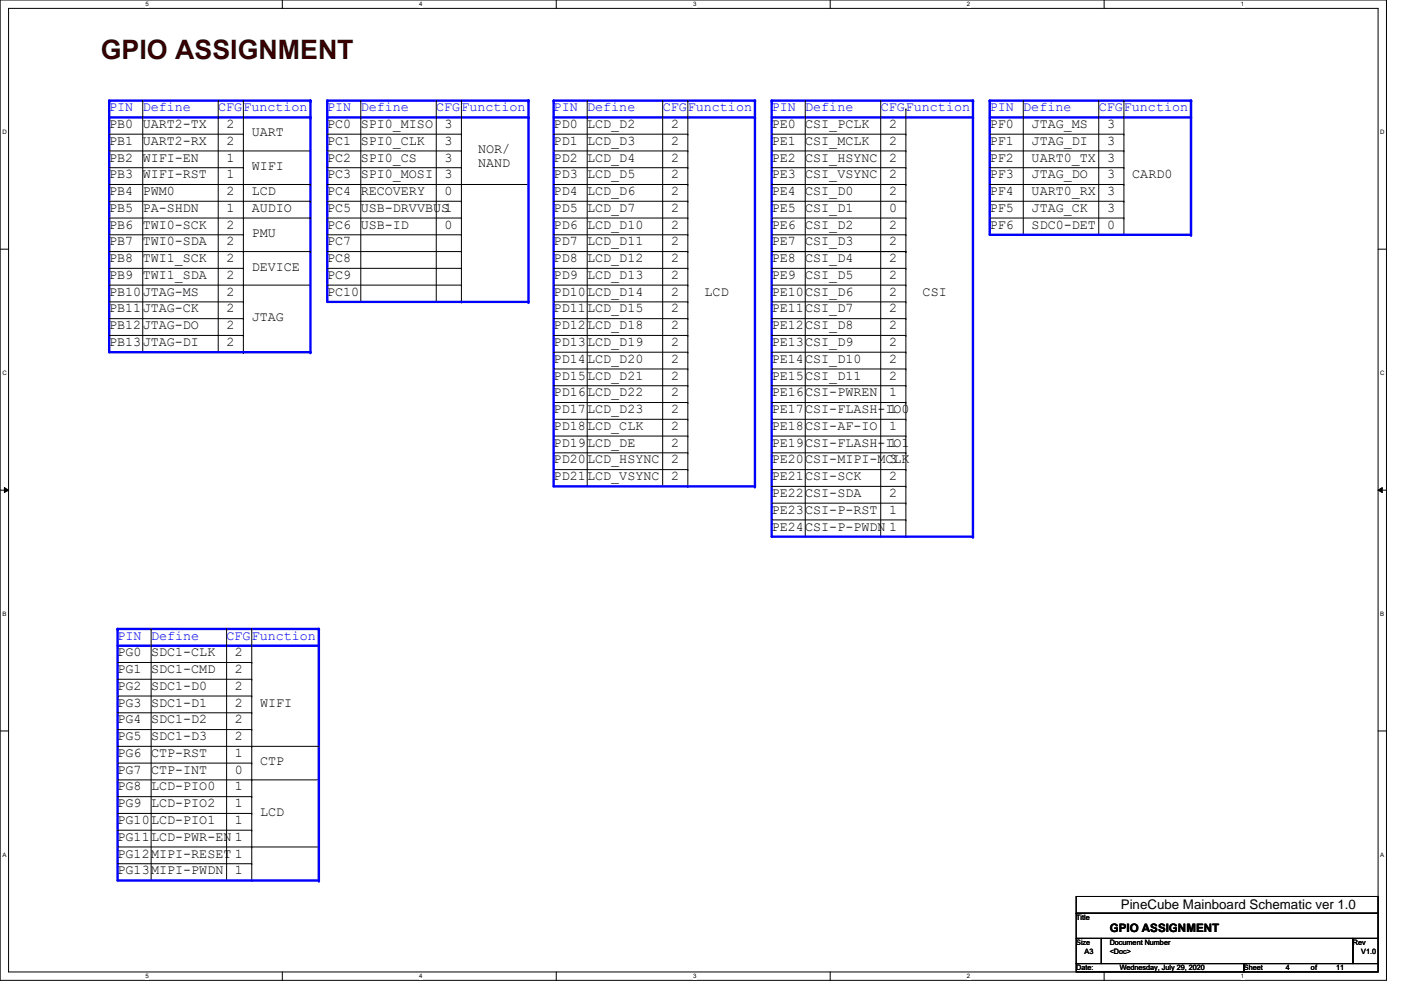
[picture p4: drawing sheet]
<svg xmlns="http://www.w3.org/2000/svg" width="297mm" height="210mm" viewBox="0 0 297 210" stroke-linecap="round" stroke-linejoin="round" font-family="sans-serif">
<path d="M0 0h294v207.9h-294zM1.8 1.8h290.4v204.3h-290.4z" fill="none" stroke="#000" stroke-width=".21"/>
<g fill="#fff">
<path d="M30.8 .2h.7v1.4h-.7z"/>
<path d="M30.8 206.2h.7v1.4h-.7z"/>
</g>
<path d="M59.9 0v1.8M59.9 206.1v1.8" fill="none" stroke="#000" stroke-width=".21"/>
<g fill="#fff">
<path d="M88.9 .2h.6v1.4h-.6z"/>
<path d="M88.9 206.2h.6v1.4h-.6z"/>
</g>
<path d="M117.9 0v1.8M117.9 206.1v1.8" fill="none" stroke="#000" stroke-width=".21"/>
<g fill="#fff">
<path d="M146.9 .2h.7v1.4h-.7z"/>
<path d="M146.9 206.2h.7v1.4h-.7z"/>
</g>
<path d="M176 0v1.8M176 206.1v1.8" fill="none" stroke="#000" stroke-width=".21"/>
<g fill="#fff">
<path d="M205 .2h.7v1.4h-.7z"/>
<path d="M205 206.2h.7v1.4h-.7z"/>
</g>
<path d="M234.1 0v1.8M234.1 206.1v1.8" fill="none" stroke="#000" stroke-width=".21"/>
<g fill="#fff">
<path d="M263.1 .2h.7v1.4h-.7z"/>
<path d="M263.1 206.2h.7v1.4h-.7z"/>
<path d="M.5 27.3h.9v1.4h-.9z"/>
<path d="M292.6 27.3h.9v1.4h-.9z"/>
<path d="M.5 78.4h.9v1.4h-.9z"/>
<path d="M292.6 78.4h.9v1.4h-.9z"/>
</g>
<path d="M0 52.8h1.8M292.2 52.8h1.8" fill="none" stroke="#000" stroke-width=".21"/>
<g fill="#fff">
<path d="M.5 129.5h.8v1.4h-.8z"/>
<path d="M292.6 129.5h.9v1.4h-.9z"/>
</g>
<path d="M0 103.9h1.8M.9 103.4l.9 .5-.9 .5zM292.2 103.9l.9-.5v1zM292.2 103.9h1.8" fill="none" stroke="#000" stroke-width=".21"/>
<path d="M.9 103.4l.9 .5-.9 .5zM292.2 103.9l.9-.5v1z" fill="#000"/>
<g fill="#fff">
<path d="M.5 180.5h.8v1.4h-.8z"/>
<path d="M292.6 180.5h.9v1.4h-.9z"/>
</g>
<path d="M51.6 32h14.2M65.8 32h.1M209.8 42.7h28.5M238.3 42.7h.1M51.6 60.5h14.2M65.8 60.5h.1M0 155h1.8M292.2 155h1.8" fill="none" stroke="#000" stroke-width=".21"/>
<path d="M209.8 21.3h42.7" fill="none" stroke="#00f" stroke-width=".51"/>
<circle cx="252.5" cy="21.3" r=".25" fill="#00f"/>
<path d="M209.8 21.3v28.5" fill="none" stroke="#00f" stroke-width=".51"/>
<circle cx="209.8" cy="21.3" r=".25" fill="#00f"/>
<path d="M209.8 24.9h42.7" fill="none" stroke="#00f" stroke-width=".51"/>
<circle cx="252.5" cy="24.9" r=".25" fill="#00f"/>
<path d="M252.5 21.3v28.5" fill="none" stroke="#00f" stroke-width=".51"/>
<circle cx="252.5" cy="21.3" r=".25" fill="#00f"/>
<g fill="none" stroke="#000" stroke-width=".21">
<path d="M209.8 28.4h28.5M209.8 32h28.5M209.8 35.6h28.5M209.8 39.1h28.5M217 21.3h.1M217 21.3v28.5M233 21.3h.1M233 21.3v28.5M238.3 21.3h.1M238.3 28.4h.1M238.3 32h.1M238.3 35.6h.1"/>
<path d="M238.3 39.1h.1M238.3 21.3v28.5M209.8 46.2h28.5M238.3 46.2h.1"/>
</g>
<path d="M209.8 49.8h42.7" fill="none" stroke="#00f" stroke-width=".51"/>
<circle cx="252.5" cy="49.8" r=".25" fill="#00f"/>
<path d="M23.2 21.3h42.6" fill="none" stroke="#00f" stroke-width=".51"/>
<circle cx="65.8" cy="21.3" r=".25" fill="#00f"/>
<path d="M23.2 21.3v53.4" fill="none" stroke="#00f" stroke-width=".51"/>
<circle cx="23.2" cy="21.3" r=".25" fill="#00f"/>
<path d="M23.2 24.9h42.6" fill="none" stroke="#00f" stroke-width=".51"/>
<circle cx="65.8" cy="24.9" r=".25" fill="#00f"/>
<path d="M65.8 21.3v53.4" fill="none" stroke="#00f" stroke-width=".51"/>
<circle cx="65.8" cy="21.3" r=".25" fill="#00f"/>
<g fill="none" stroke="#000" stroke-width=".21">
<path d="M23.2 28.4h28.4M23.2 32h28.4M23.2 35.6h28.4M23.2 39.1h28.4M30.3 21.3h.1M30.3 21.3v53.4M46.3 21.3h.1M46.3 21.3v53.4M51.6 21.3h.1M51.6 28.4h.1M51.6 32h.1M51.6 35.6h.1"/>
<path d="M51.6 39.1h.1M51.6 21.3v53.4M23.2 42.7h28.4M23.2 46.2h28.4M23.2 49.8h28.4M23.2 53.3h28.4M23.2 56.9h28.4M51.6 42.7h.1M51.6 46.2h.1M51.6 49.8h.1M51.6 53.3h.1M51.6 56.9h.1"/>
<path d="M23.2 74.7h28.4M51.6 74.7h.1"/>
</g>
<path d="M23.2 74.7h42.6" fill="none" stroke="#00f" stroke-width=".51"/>
<circle cx="65.8" cy="74.7" r=".25" fill="#00f"/>
<g fill="none" stroke="#000" stroke-width=".21">
<path d="M51.6 39.1h14.2M65.8 39.1h.1M97.8 39.1h14.3M112.1 39.1h.1M51.6 53.3h14.2M51.6 46.2h14.2M51.6 42.7h14.2M65.8 53.3h.1M65.8 46.2h.1M65.8 42.7h.1M163.6 53.3h28.5M192.1 53.3h.1"/>
<path d="M23.2 64h28.4M23.2 67.6h28.4M23.2 71.1h28.4M23.2 60.5h28.4M51.6 64h.1M51.6 67.6h.1M51.6 71.1h.1M51.6 60.5h.1M117.4 85.3h28.4M117.4 88.9h28.4M117.4 92.5h28.4M117.4 96h28.4"/>
<path d="M117.4 99.6h28.4M145.8 85.3h.1M145.8 88.9h.1M145.8 92.5h.1M145.8 96h.1M145.8 99.6h.1M163.6 88.9h28.5M163.6 92.5h28.5M192.1 92.5h.1M192.1 88.9h.1M117.4 103.1h28.4M145.8 103.1h.1"/>
</g>
<path d="M163.6 21.3h42.7" fill="none" stroke="#00f" stroke-width=".51"/>
<circle cx="206.3" cy="21.3" r=".25" fill="#00f"/>
<path d="M163.6 21.3v92.5" fill="none" stroke="#00f" stroke-width=".51"/>
<circle cx="163.6" cy="21.3" r=".25" fill="#00f"/>
<path d="M163.6 24.9h42.7" fill="none" stroke="#00f" stroke-width=".51"/>
<circle cx="206.3" cy="24.9" r=".25" fill="#00f"/>
<path d="M206.3 21.3v92.5" fill="none" stroke="#00f" stroke-width=".51"/>
<circle cx="206.3" cy="21.3" r=".25" fill="#00f"/>
<g fill="none" stroke="#000" stroke-width=".21">
<path d="M163.6 28.4h28.5M163.6 32h28.5M163.6 35.6h28.5M163.6 39.1h28.5M170.7 21.3h.1M170.7 21.3v92.5M186.7 21.3h.1M186.7 21.3v92.5M192.1 23.1h.1M192.1 28.4h.1M192.1 32h.1M192.1 35.6h.1"/>
<path d="M192.1 39.1h.1M192.1 23.1v90.7M163.6 42.7h28.5M163.6 46.2h28.5M163.6 49.8h28.5M163.6 53.3h28.5M163.6 56.9h28.5M192.1 42.7h.1M192.1 46.2h.1M192.1 49.8h.1M192.1 53.3h.1M192.1 56.9h.1"/>
<path d="M163.6 60.5h28.5M163.6 64h28.5M163.6 67.6h28.5M163.6 71.1h28.5M163.6 74.7h28.5M163.6 78.2h28.5M192.1 60.5h.1M192.1 64h.1M192.1 67.6h.1M192.1 71.1h.1M192.1 74.7h.1M192.1 78.2h.1"/>
<path d="M163.6 81.8h28.5M192.1 81.8h.1"/>
</g>
<path d="M163.6 113.8h42.7" fill="none" stroke="#00f" stroke-width=".51"/>
<circle cx="206.3" cy="113.8" r=".25" fill="#00f"/>
<path d="M163.6 85.3h28.5M163.6 99.6h28.5M163.6 96h28.5M192.1 85.3h.1M192.1 99.6h.1M192.1 96h.1M163.6 103.1h28.5M163.6 106.7h28.5M163.6 110.2h28.5M192.1 103.1h.1M192.1 106.7h.1M192.1 110.2h.1" fill="none" stroke="#000" stroke-width=".21"/>
<path d="M69.4 21.3h42.7" fill="none" stroke="#00f" stroke-width=".51"/>
<circle cx="112.1" cy="21.3" r=".25" fill="#00f"/>
<path d="M69.4 21.3v42.7" fill="none" stroke="#00f" stroke-width=".51"/>
<circle cx="69.4" cy="21.3" r=".25" fill="#00f"/>
<path d="M69.4 24.9h42.7" fill="none" stroke="#00f" stroke-width=".51"/>
<circle cx="112.1" cy="24.9" r=".25" fill="#00f"/>
<path d="M112.1 21.3v42.7" fill="none" stroke="#00f" stroke-width=".51"/>
<circle cx="112.1" cy="21.3" r=".25" fill="#00f"/>
<g fill="none" stroke="#000" stroke-width=".21">
<path d="M69.4 28.4h28.4M69.4 32h28.4M69.4 35.6h28.4M69.4 39.1h28.4M76.5 21.3h.1M76.5 21.3v42.7M92.5 21.3h.1M92.5 21.3v42.7M97.8 21.3h.1M97.8 28.4h.1M97.8 32h.1M97.8 35.6h.1"/>
<path d="M97.8 39.1h.1M97.8 21.3v42.7M69.4 42.7h28.4M69.4 46.2h28.4M69.4 49.8h28.4M69.4 53.3h28.4M69.4 56.9h28.4M97.8 42.7h.1M97.8 46.2h.1M97.8 49.8h.1M97.8 53.3h.1M97.8 56.9h.1"/>
<path d="M69.4 60.5h28.4M69.4 64h28.4M97.8 60.5h.1M97.8 64h.1"/>
</g>
<path d="M69.4 64h42.7" fill="none" stroke="#00f" stroke-width=".51"/>
<circle cx="112.1" cy="64" r=".25" fill="#00f"/>
<path d="M117.4 21.3h42.7" fill="none" stroke="#00f" stroke-width=".51"/>
<circle cx="160.1" cy="21.3" r=".25" fill="#00f"/>
<path d="M117.4 21.3v81.8" fill="none" stroke="#00f" stroke-width=".51"/>
<circle cx="117.4" cy="21.3" r=".25" fill="#00f"/>
<path d="M117.4 24.9h42.7" fill="none" stroke="#00f" stroke-width=".51"/>
<circle cx="160.1" cy="24.9" r=".25" fill="#00f"/>
<path d="M160.1 21.3v81.8" fill="none" stroke="#00f" stroke-width=".51"/>
<circle cx="160.1" cy="21.3" r=".25" fill="#00f"/>
<g fill="none" stroke="#000" stroke-width=".21">
<path d="M117.4 28.4h28.4M117.4 32h28.4M117.4 35.6h28.4M117.4 39.1h28.4M124.5 21.3h.1M124.5 21.3v81.8M140.5 21.3h.1M140.5 21.3v81.8M145.8 21.3h.1M145.8 28.4h.1M145.8 32h.1M145.8 35.6h.1"/>
<path d="M145.8 39.1h.1M145.8 21.3v81.8M117.4 42.7h28.4M117.4 46.2h28.4M117.4 49.8h28.4M117.4 53.3h28.4M117.4 56.9h28.4M145.8 42.7h.1M145.8 46.2h.1M145.8 49.8h.1M145.8 53.3h.1M145.8 56.9h.1"/>
<path d="M117.4 60.5h28.4M117.4 64h28.4M117.4 67.6h28.4M117.4 71.1h28.4M117.4 74.7h28.4M117.4 78.2h28.4M145.8 60.5h.1M145.8 64h.1M145.8 67.6h.1M145.8 71.1h.1M145.8 74.7h.1M145.8 78.2h.1"/>
<path d="M117.4 81.8h28.4M145.8 81.8h.1M117.4 103.1h28.4M145.8 103.1h.1"/>
</g>
<path d="M117.4 103.1h42.7" fill="none" stroke="#00f" stroke-width=".51"/>
<circle cx="160.1" cy="103.1" r=".25" fill="#00f"/>
<path d="M53.4 165.4h14.2M53.4 179.6h14.2M67.6 165.4h.1M67.6 179.6h.1" fill="none" stroke="#000" stroke-width=".21"/>
<path d="M24.9 133.3h42.7" fill="none" stroke="#00f" stroke-width=".51"/>
<circle cx="67.6" cy="133.3" r=".25" fill="#00f"/>
<path d="M24.9 133.3v53.4" fill="none" stroke="#00f" stroke-width=".51"/>
<circle cx="24.9" cy="133.3" r=".25" fill="#00f"/>
<path d="M24.9 136.9h42.7" fill="none" stroke="#00f" stroke-width=".51"/>
<circle cx="67.6" cy="136.9" r=".25" fill="#00f"/>
<path d="M67.6 133.3v53.4" fill="none" stroke="#00f" stroke-width=".51"/>
<circle cx="67.6" cy="133.3" r=".25" fill="#00f"/>
<g fill="none" stroke="#000" stroke-width=".21">
<path d="M32 133.3h.1M32 133.3v53.4M48 133.3h.1M48 133.3v53.4M53.4 133.3h.1M53.4 133.3v53.4M24.9 140.5h28.5M24.9 144h28.5M24.9 147.6h28.5M24.9 151.1h28.5M24.9 154.7h28.5M24.9 158.2h28.5"/>
<path d="M53.4 140.5h.1M53.4 144h.1M53.4 147.6h.1M53.4 151.1h.1M53.4 154.7h.1M53.4 158.2h.1M24.9 161.8h28.5M24.9 165.4h28.5M24.9 168.9h28.5M24.9 172.5h28.5M24.9 176h28.5M24.9 179.6h28.5"/>
<path d="M53.4 161.8h.1M53.4 165.4h.1M53.4 168.9h.1M53.4 172.5h.1M53.4 176h.1M53.4 179.6h.1M24.9 183.1h28.5M24.9 186.7h28.5M53.4 183.1h.1M53.4 186.7h.1"/>
</g>
<path d="M24.9 186.7h42.7" fill="none" stroke="#00f" stroke-width=".51"/>
<circle cx="67.6" cy="186.7" r=".25" fill="#00f"/>
<path d="M53.4 158.2h14.2M67.6 158.2h.1M228.2 190.1h64v3.5h-64zM228.2 193.6h64v5.4h-64zM228.2 199h5.3v5.3h-5.3zM233.5 199h53.3v5.3h-53.3zM286.8 199h5.4v5.3h-5.4zM228.2 204.3h35.5v1.8h-35.5zM263.7 204.3h28.5v1.8h-28.5z" fill="none" stroke="#000" stroke-width=".21"/>
<text font-size="5.7" fill="#400000" x="21.4" y="12.4">GPIO ASSIGNMENT</text>
<g font-size="2.8" fill="#00f">
<text x="23.2" y="23.6">PIN</text>
<text x="30.3" y="23.6">Define</text>
<text x="46.3" y="23.6">CFGFunction</text>
<text x="69.4" y="23.6">PIN</text>
<text x="76.5" y="23.6">Define</text>
<text x="92.5" y="23.6">CFGFunction</text>
<text x="117.4" y="23.6">PIN</text>
<text x="124.5" y="23.6">Define</text>
<text x="140.5" y="23.6">CFGFunction</text>
<text x="163.6" y="23.6">PIN</text>
<text x="170.7" y="23.6">Define</text>
<text x="186.7" y="23.6">CFGFunction</text>
<text x="209.8" y="23.6">PIN</text>
<text x="217" y="23.6">Define</text>
<text x="233" y="23.6">CFGFunction</text>
<text x="24.9" y="135.6">PIN</text>
<text x="32" y="135.6">Define</text>
<text x="48" y="135.6">CFGFunction</text>
</g>
<g font-size="2.8">
<text x="23.2" y="27.1">PB0</text>
<text x="30.3" y="27.1">UART2-TX</text>
<text x="48" y="27.1">2</text>
<text x="53.4" y="28.9">UART</text>
<text x="69.4" y="27.1">PC0</text>
<text x="76.5" y="27.1">SPI0_MISO</text>
<text x="94.3" y="27.1">3</text>
<text x="117.4" y="27.1">PD0</text>
<text x="124.5" y="27.1">LCD_D2</text>
<text x="142.3" y="27.1">2</text>
<text x="163.6" y="27.1">PE0</text>
<text x="170.7" y="27.1">CSI_PCLK</text>
<text x="188.5" y="27.1">2</text>
<text x="209.8" y="27.1">PF0</text>
<text x="218.7" y="27.1">JTAG_MS</text>
<text x="234.7" y="27.1">3</text>
<text x="23.2" y="30.7">PB1</text>
<text x="23.2" y="34.2">PB2</text>
<text x="30.3" y="30.7">UART2-RX</text>
<text x="30.3" y="34.2">WIFI-EN</text>
<text x="48" y="30.7">2</text>
<text x="48" y="34.2">1</text>
<text x="69.4" y="30.7">PC1</text>
<text x="69.4" y="34.2">PC2</text>
<text x="76.5" y="30.7">SPI0_CLK</text>
<text x="76.5" y="34.2">SPI0_CS</text>
<text x="94.3" y="30.7">3</text>
<text x="94.3" y="34.2">3</text>
<text x="101.4" y="32.5">NOR/</text>
<text x="101.4" y="35.3">NAND</text>
<text x="117.4" y="30.7">PD1</text>
<text x="117.4" y="34.2">PD2</text>
<text x="124.5" y="30.7">LCD_D3</text>
<text x="124.5" y="34.2">LCD_D4</text>
<text x="142.3" y="30.7">2</text>
<text x="142.3" y="34.2">2</text>
<text x="163.6" y="30.7">PE1</text>
<text x="163.6" y="34.2">PE2</text>
<text x="170.7" y="30.7">CSI_MCLK</text>
<text x="170.7" y="34.2">CSI_HSYNC</text>
<text x="188.5" y="30.7">2</text>
<text x="188.5" y="34.2">2</text>
<text x="209.8" y="30.7">PF1</text>
<text x="209.8" y="34.2">PF2</text>
<text x="218.7" y="30.7">JTAG_DI</text>
<text x="218.7" y="34.2">UART0_TX</text>
<text x="234.7" y="30.7">3</text>
<text x="234.7" y="34.2">3</text>
<text x="23.2" y="37.8">PB3</text>
<text x="23.2" y="41.4">PB4</text>
<text x="30.3" y="37.8">WIFI-RST</text>
<text x="30.3" y="41.4">PWM0</text>
<text x="48" y="41.4">2</text>
<text x="48" y="37.8">1</text>
<text x="53.4" y="41.4">LCD</text>
<text x="53.4" y="36">WIFI</text>
<text x="69.4" y="37.8">PC3</text>
<text x="69.4" y="41.4">PC4</text>
<text x="76.5" y="37.8">SPI0_MOSI</text>
<text x="76.5" y="41.4">RECOVERY</text>
<text x="94.3" y="41.4">0</text>
<text x="94.3" y="37.8">3</text>
<text x="117.4" y="37.8">PD3</text>
<text x="117.4" y="41.4">PD4</text>
<text x="124.5" y="37.8">LCD_D5</text>
<text x="124.5" y="41.4">LCD_D6</text>
<text x="142.3" y="37.8">2</text>
<text x="142.3" y="41.4">2</text>
<text x="163.6" y="37.8">PE3</text>
<text x="163.6" y="41.4">PE4</text>
<text x="170.7" y="37.8">CSI_VSYNC</text>
<text x="170.7" y="41.4">CSI_D0</text>
<text x="188.5" y="37.8">2</text>
<text x="188.5" y="41.4">2</text>
<text x="209.8" y="37.8">PF3</text>
<text x="209.8" y="41.4">PF4</text>
<text x="218.7" y="41.4">UART0_RX</text>
<text x="218.7" y="37.8">JTAG_DO</text>
<text x="234.7" y="37.8">3</text>
<text x="234.7" y="41.4">3</text>
<text x="240.1" y="37.8">CARD0</text>
<text x="23.2" y="44.9">PB5</text>
<text x="30.3" y="44.9">PA-SHDN</text>
<text x="48" y="44.9">1</text>
<text x="53.4" y="44.9">AUDIO</text>
<text x="69.4" y="44.9">PC5</text>
<text x="76.5" y="44.9">USB-DRVVBUS1</text>
<text x="117.4" y="44.9">PD5</text>
<text x="124.5" y="44.9">LCD_D7</text>
<text x="142.3" y="44.9">2</text>
<text x="163.6" y="44.9">PE5</text>
<text x="170.7" y="44.9">CSI_D1</text>
<text x="188.5" y="44.9">0</text>
<text x="209.8" y="44.9">PF5</text>
<text x="218.7" y="44.9">JTAG_CK</text>
<text x="234.7" y="44.9">3</text>
<text x="23.2" y="48.5">PB6</text>
<text x="23.2" y="52">PB7</text>
<text x="30.3" y="52">TWI0-SDA</text>
<text x="30.3" y="48.5">TWI0-SCK</text>
<text x="48" y="48.5">2</text>
<text x="48" y="52">2</text>
<text x="53.4" y="50.2">PMU</text>
<text x="69.4" y="48.5">PC6</text>
<text x="69.4" y="52">PC7</text>
<text x="76.5" y="48.5">USB-ID</text>
<text x="94.3" y="48.5">0</text>
<text x="117.4" y="48.5">PD6</text>
<text x="117.4" y="52">PD7</text>
<text x="124.5" y="48.5">LCD_D10</text>
<text x="124.5" y="52">LCD_D11</text>
<text x="142.3" y="48.5">2</text>
<text x="142.3" y="52">2</text>
<text x="163.6" y="48.5">PE6</text>
<text x="163.6" y="52">PE7</text>
<text x="170.7" y="52">CSI_D3</text>
<text x="170.7" y="48.5">CSI_D2</text>
<text x="188.5" y="48.5">2</text>
<text x="188.5" y="52">2</text>
<text x="209.8" y="48.5">PF6</text>
<text x="218.7" y="48.5">SDC0-DET</text>
<text x="234.7" y="48.5">0</text>
<text x="23.2" y="55.6">PB8</text>
<text x="23.2" y="59.1">PB9</text>
<text x="30.3" y="55.6">TWI1_SCK</text>
<text x="30.3" y="59.1">TWI1_SDA</text>
<text x="48" y="59.1">2</text>
<text x="48" y="55.6">2</text>
<text x="53.4" y="57.4">DEVICE</text>
<text x="69.4" y="55.6">PC8</text>
<text x="69.4" y="59.1">PC9</text>
<text x="117.4" y="55.6">PD8</text>
<text x="117.4" y="59.1">PD9</text>
<text x="124.5" y="55.6">LCD_D12</text>
<text x="124.5" y="59.1">LCD_D13</text>
<text x="142.3" y="55.6">2</text>
<text x="142.3" y="59.1">2</text>
<text x="163.6" y="55.6">PE8</text>
<text x="163.6" y="59.1">PE9</text>
<text x="170.7" y="55.6">CSI_D4</text>
<text x="170.7" y="59.1">CSI_D5</text>
<text x="188.5" y="59.1">2</text>
<text x="188.5" y="55.6">2</text>
<text x="23.2" y="62.7">PB10</text>
<text x="30.3" y="62.7">JTAG-MS</text>
<text x="48" y="62.7">2</text>
<text x="69.4" y="62.7">PC10</text>
<text x="117.4" y="62.7">PD10</text>
<text x="124.5" y="62.7">LCD_D14</text>
<text x="142.3" y="62.7">2</text>
<text x="149.4" y="62.7">LCD</text>
<text x="163.6" y="62.7">PE10CSI_D6</text>
<text x="188.5" y="62.7">2</text>
<text x="195.6" y="62.7">CSI</text>
<text x="23.2" y="66.3">PB11</text>
<text x="23.2" y="69.8">PB12</text>
<text x="30.3" y="66.3">JTAG-CK</text>
<text x="30.3" y="69.8">JTAG-DO</text>
<text x="48" y="66.3">2</text>
<text x="48" y="69.8">2</text>
<text x="53.4" y="68">JTAG</text>
<text x="117.4" y="66.3">PD11</text>
<text x="117.4" y="69.8">PD12</text>
<text x="124.5" y="66.3">LCD_D15</text>
<text x="124.5" y="69.8">LCD_D18</text>
<text x="142.3" y="66.3">2</text>
<text x="142.3" y="69.8">2</text>
<text x="163.6" y="66.3">PE11CSI_D7</text>
<text x="163.6" y="69.8">PE12CSI_D8</text>
<text x="188.5" y="69.8">2</text>
<text x="188.5" y="66.3">2</text>
<text x="23.2" y="73.4">PB13</text>
<text x="30.3" y="73.4">JTAG-DI</text>
<text x="48" y="73.4">2</text>
<text x="117.4" y="73.4">PD13</text>
<text x="117.4" y="76.9">PD14</text>
<text x="124.5" y="73.4">LCD_D19</text>
<text x="124.5" y="76.9">LCD_D20</text>
<text x="142.3" y="73.4">2</text>
<text x="142.3" y="76.9">2</text>
<text x="163.6" y="73.4">PE13CSI_D9</text>
<text x="163.6" y="76.9">PE14</text>
<text x="170.7" y="76.9">CSI_D10</text>
<text x="188.5" y="76.9">2</text>
<text x="188.5" y="73.4">2</text>
<text x="117.4" y="80.5">PD15</text>
<text x="124.5" y="80.5">LCD_D21</text>
<text x="142.3" y="80.5">2</text>
<text x="163.6" y="80.5">PE15</text>
<text x="170.7" y="80.5">CSI_D11</text>
<text x="188.5" y="80.5">2</text>
<text x="117.4" y="84">PD16</text>
<text x="117.4" y="87.6">PD17</text>
<text x="124.5" y="84">LCD_D22</text>
<text x="124.5" y="87.6">LCD_D23</text>
<text x="142.3" y="84">2</text>
<text x="142.3" y="87.6">2</text>
<text x="163.6" y="84">PE16CSI-PWREN</text>
<text x="163.6" y="87.6">PE17CSI-FLASH-IO0</text>
<text x="188.5" y="84">1</text>
<text x="188.5" y="87.6">1</text>
<text x="117.4" y="91.1">PD18</text>
<text x="117.4" y="94.7">PD19</text>
<text x="124.5" y="91.1">LCD_CLK</text>
<text x="124.5" y="94.7">LCD_DE</text>
<text x="142.3" y="91.1">2</text>
<text x="142.3" y="94.7">2</text>
<text x="163.6" y="91.1">PE18CSI-AF-IO</text>
<text x="163.6" y="94.7">PE19CSI-FLASH-IO1</text>
<text x="188.5" y="94.7">1</text>
<text x="188.5" y="91.1">1</text>
<text x="117.4" y="98.3">PD20</text>
<text x="117.4" y="101.8">PD21</text>
<text x="124.5" y="98.3">LCD_HSYNC</text>
<text x="124.5" y="101.8">LCD_VSYNC</text>
<text x="142.3" y="98.3">2</text>
<text x="142.3" y="101.8">2</text>
<text x="163.6" y="98.3">PE20CSI-MIPI-MCLK</text>
<text x="163.6" y="101.8">PE21</text>
<text x="170.7" y="101.8">CSI-SCK</text>
<text x="188.5" y="98.3">3</text>
<text x="188.5" y="101.8">2</text>
<text x="163.6" y="105.4">PE22</text>
<text x="170.7" y="105.4">CSI-SDA</text>
<text x="188.5" y="105.4">2</text>
<text x="163.6" y="108.9">PE23CSI-P-RST</text>
<text x="163.6" y="112.5">PE24CSI-P-PWDN 1</text>
<text x="188.5" y="108.9">1</text>
<text x="24.9" y="139.1">PG0</text>
<text x="24.9" y="142.7">PG1</text>
<text x="32" y="139.1">SDC1-CLK</text>
<text x="32" y="142.7">SDC1-CMD</text>
<text x="49.8" y="139.1">2</text>
<text x="49.8" y="142.7">2</text>
<text x="24.9" y="146.3">PG2</text>
<text x="24.9" y="149.8">PG3</text>
<text x="32" y="146.3">SDC1-D0</text>
<text x="32" y="149.8">SDC1-D1</text>
<text x="49.8" y="149.8">2</text>
<text x="49.8" y="146.3">2</text>
<text x="55.2" y="149.8">WIFI</text>
<text x="24.9" y="153.4">PG4</text>
<text x="32" y="153.4">SDC1-D2</text>
<text x="49.8" y="153.4">2</text>
<text x="24.9" y="156.9">PG5</text>
<text x="24.9" y="160.5">PG6</text>
<text x="32" y="156.9">SDC1-D3</text>
<text x="32" y="160.5">CTP-RST</text>
<text x="49.8" y="156.9">2</text>
<text x="49.8" y="160.5">1</text>
<text x="24.9" y="164">PG7</text>
<text x="24.9" y="167.6">PG8</text>
<text x="32" y="167.6">LCD-PIO0</text>
<text x="32" y="164">CTP-INT</text>
<text x="49.8" y="167.6">1</text>
<text x="49.8" y="164">0</text>
<text x="55.2" y="162.3">CTP</text>
<text x="24.9" y="171.2">PG9</text>
<text x="32" y="171.2">LCD-PIO2</text>
<text x="49.8" y="171.2">1</text>
<text x="55.2" y="172.9">LCD</text>
<text x="24.9" y="174.7">PG10LCD-PIO1</text>
<text x="24.9" y="178.3">PG11LCD-PWR-EN 1</text>
<text x="49.8" y="174.7">1</text>
<text x="24.9" y="181.8">PG12</text>
<text x="24.9" y="185.4">PG13</text>
<text x="32" y="181.8">MIPI-RESET 1</text>
<text x="32" y="185.4">MIPI-PWDN</text>
<text x="49.8" y="185.4">1</text>
<text x="237.6" y="192.8">PineCube Mainboard Schematic ver 1.0</text>
</g>
<text font-size="2.5" x="235.3" y="197.7">GPIO ASSIGNMENT</text>
<g font-size="1.6">
<text x="228.2" y="195.1">Title</text>
<text x="228.2" y="200.4">Size</text>
<text x="230" y="202.2">A3</text>
<text x="235.3" y="200.4">Document Number</text>
<text x="235.3" y="202.2">&lt;Doc&gt;</text>
<text x="286.8" y="200.4">Rev</text>
<text x="288.6" y="202.2">V1.0</text>
<text x="228.2" y="205.7">Date:</text>
<text x="237.4" y="205.7">Wednesday, July 29, 2020</text>
<text x="263.7" y="205.7">Sheet</text>
<text x="272.6" y="205.7">4</text>
<text x="278" y="205.7">of</text>
<text x="283.3" y="205.7">11</text>
</g>
<g font-size="1.3">
<text x="30.8" y="1.3">5</text>
<text x="88.9" y="1.3">4</text>
<text x="146.9" y="1.3">3</text>
<text x="205" y="1.3">2</text>
<text x="263.1" y="1.3">1</text>
<text x=".5" y="28.4">D</text>
<text x="292.6" y="28.4">D</text>
<text x=".5" y="79.5">C</text>
<text x="292.6" y="79.5">C</text>
<text x=".5" y="130.6">B</text>
<text x="292.6" y="130.6">B</text>
<text x=".5" y="181.7">A</text>
<text x="292.6" y="181.7">A</text>
<text x="30.8" y="207.4">5</text>
<text x="88.9" y="207.4">4</text>
<text x="146.9" y="207.4">3</text>
<text x="205" y="207.4">2</text>
<text x="263.1" y="207.4">1</text>
</g>
</svg>
